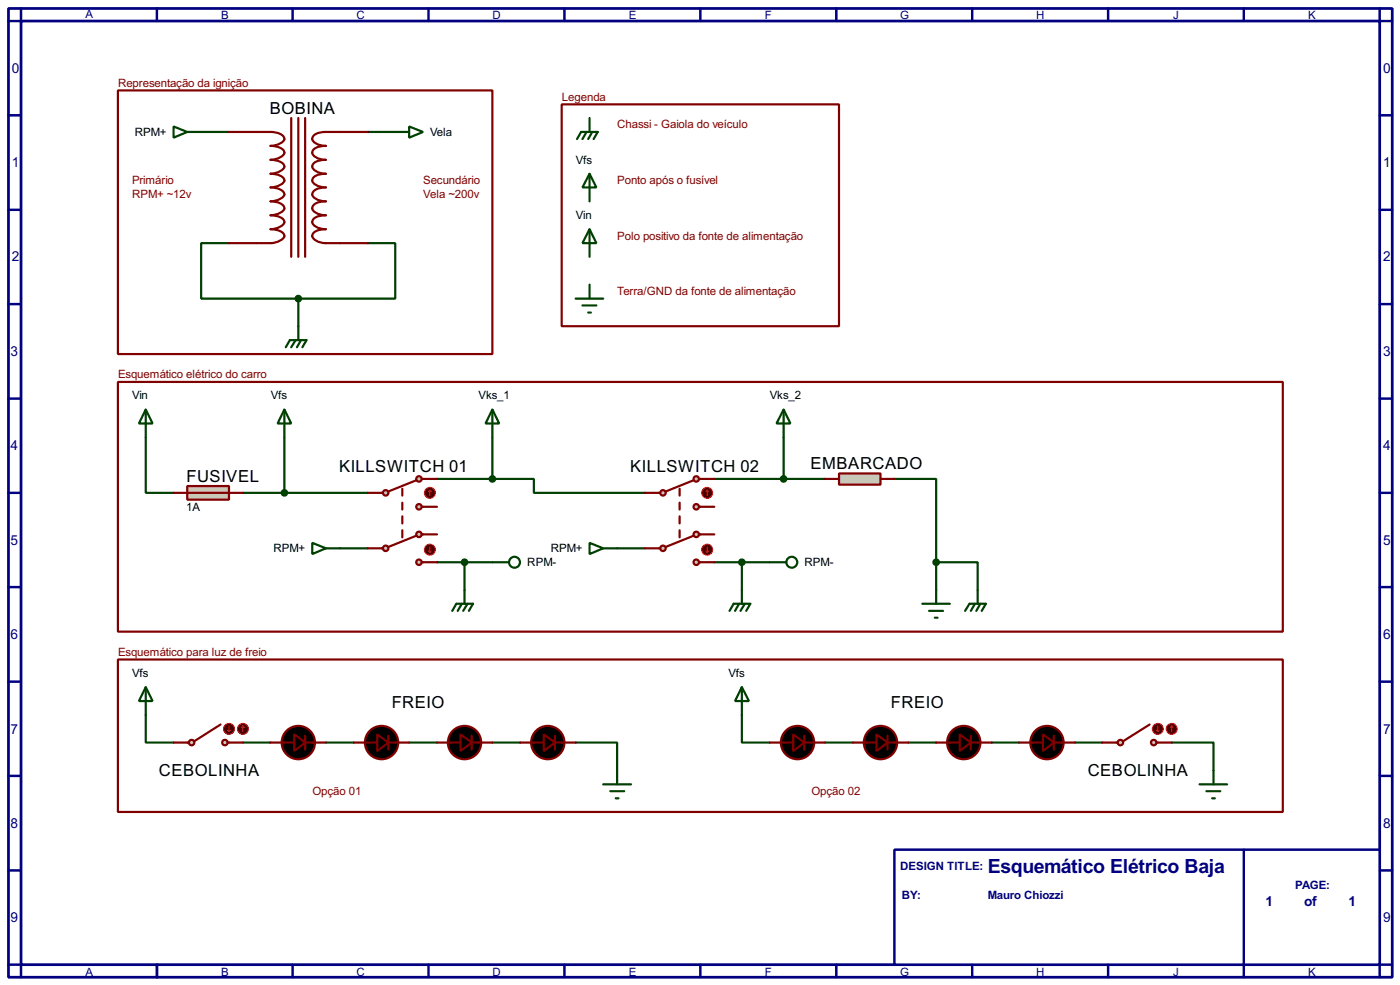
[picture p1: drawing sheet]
<svg xmlns="http://www.w3.org/2000/svg" width="256mm" height="180mm" viewBox="0 0 256 180" stroke-linecap="round" stroke-linejoin="round" font-family="sans-serif">
<path d="M1.6 1.6h253.5v177.3h-253.5zM3.9 3.9h248.9v172.7h-248.9z" fill="none" stroke="#000080" stroke-width=".5"/>
<path d="M3.9 1.6v2.3h-2.3M28.8 1.6v2.3" fill="none" stroke="#000080" stroke-width=".45"/>
<path d="M163.9 155.5h88.9v21.1h-88.9z" fill="#fff" stroke="#000080" stroke-width=".45"/>
<g fill="none" stroke="#000080" stroke-width=".45">
<path d="M53.6 1.6v2.3M78.5 1.6v2.3M103.4 1.6v2.3M128.3 1.6v2.3M153.2 1.6v2.3M178.1 1.6v2.3M203 1.6v2.3M227.9 1.6v2.3M252.8 1.6v2.3h2.3M1.6 21.1h2.3M1.6 38.4h2.3M252.8 21.1h2.3"/>
<path d="M252.8 38.4h2.3M1.6 55.7h2.3M252.8 55.7h2.3M1.6 73h2.3M252.8 73h2.3M1.6 90.2h2.3M252.8 90.2h2.3M1.6 107.5h2.3M252.8 107.5h2.3M1.6 124.8h2.3M252.8 124.8h2.3M1.6 142h2.3"/>
<path d="M1.6 159.3h2.3M227.9 155.5v23.4M252.8 142h2.3M252.8 159.3h2.3M1.6 176.6h2.3v2.3M28.8 176.6v2.3M53.6 176.6v2.3M78.5 176.6v2.3M103.4 176.6v2.3M128.3 176.6v2.3M153.2 176.6v2.3M178.1 176.6v2.3"/>
<path d="M203 176.6v2.3M255.1 176.6h-2.3v2.3"/>
</g>
<g fill="none" stroke="#004000" stroke-width=".4">
<path d="M31.8 23.2l2.5 1-2.5 1zM34.3 24.2h7.7M67.4 24.2h7.6M75 23.2l2.5 1-2.5 1zM42 44.5h-5.1v10.2h17.8M54.7 54.7v7.6M67.4 44.5h5v10.2h-17.7M52.4 63.6l.7-1.3h3.1l-.8 1.3M54.2 62.3l-.8 1.3M55.2 62.3l-.8 1.3M26.7 80.1v10.1h5.1M44.5 90.2h22.9"/>
<path d="M52.1 80.1v10.1M80.1 87.7h10.1M90.2 87.7h7.6v2.5h20.4M90.2 80.1v7.6M130.9 87.7h20.3M143.6 80.1v7.6M163.9 87.7h7.6v15.2M62.3 100.4h5.1M80.1 102.9h10.1M85.1 102.9v5.1M113.1 100.4h5.1M130.9 102.9h10.1"/>
<path d="M135.9 102.9v5.1M171.5 102.9h7.6v5.1M171.5 102.9v5.1M26.7 130.9v5h5.1M44.5 135.9h5.1M59.7 135.9h5.1M75 135.9h5.1M90.2 135.9h5.1M105.5 135.9h7.6v5.1M135.9 130.9v5h5.1M151.2 135.9h5.1M166.4 135.9h5.1"/>
<path d="M181.7 135.9h5M196.9 135.9h5.1M214.7 135.9h7.6v5.1"/>
</g>
<path d="M42 24.2h7.6a3.1 3.1 0 0 1 2.4 .9 .88 .88 0 0 1-.7 1.2l-1.1 .3-.6 .1a3.2 3.2 0 0 1 2.4 .9 .9 .9 0 0 1-.7 1.2l-1.1 .4-.6 .1a3.2 3.2 0 0 1 2.4 .8 .89 .89 0 0 1-.7 1.2l-1.1 .4-.6 .1a3.2 3.2 0 0 1 2.4 .9 .86 .86 0 0 1-.7 1.2l-1.1 .3-.6 .1a2.33 2.33 0 0 1 2.5 1.3 2.68 2.68 0 0 1-2.5 1.3 3.1 3.1 0 0 1 2.4 .9 .88 .88 0 0 1-.7 1.2l-1.1 .3-.6 .1a3.2 3.2 0 0 1 2.4 .9 .9 .9 0 0 1-.7 1.2l-1.1 .4-.6 .1a3.2 3.2 0 0 1 2.4 .8 .89 .89 0 0 1-.7 1.2l-1.1 .4-.6 .1h-7.6M53.4 21.6v25.4M54.7 21.6v25.4M55.9 21.6v25.4M67.4 24.2h-7.7a2.77 2.77 0 0 0-2.4 .9 .9 .9 0 0 0 .6 1.2l1.1 .3 .7 .1a2.84 2.84 0 0 0-2.4 .9 .93 .93 0 0 0 .6 1.2l1.1 .4 .7 .1a2.84 2.84 0 0 0-2.4 .8 .91 .91 0 0 0 .6 1.2l1.1 .4 .7 .1a2.84 2.84 0 0 0-2.4 .9 .88 .88 0 0 0 .6 1.2l1.1 .3 .7 .1a2.8 2.8 0 0 0-2.4 .9 .89 .89 0 0 0 .6 1.2l1.1 .4 .7 .1a2.77 2.77 0 0 0-2.4 .9 .9 .9 0 0 0 .6 1.2l1.1 .3 .7 .1a2.84 2.84 0 0 0-2.4 .9 .93 .93 0 0 0 .6 1.2l1.1 .4 .7 .1a2.84 2.84 0 0 0-2.4 .8 .91 .91 0 0 0 .6 1.2l1.1 .4 .7 .1h7.7" fill="none" stroke="#800000" stroke-width=".4"/>
<circle cx="54.6" cy="54.7" r=".5" fill="#004000" stroke="#004000" stroke-width=".4"/>
<g fill="#c8c8aa" stroke="#800000" stroke-width=".4">
<circle cx="70.6" cy="90.2" r=".5"/>
<circle cx="76.7" cy="92.8" r=".5"/>
</g>
<path d="M69.9 90.2h.3M77.3 92.8h.2" fill="none" stroke="#800000" stroke-width=".4"/>
<circle cx="76.7" cy="87.7" r=".5" fill="#c8c8aa" stroke="#800000" stroke-width=".4"/>
<path d="M76.3 87.9l-5.1 2.1M77.3 87.7h.2" fill="none" stroke="#800000" stroke-width=".4"/>
<g fill="#c8c8aa" stroke="#800000" stroke-width=".4">
<circle cx="70.6" cy="100.4" r=".5"/>
<circle cx="76.7" cy="102.9" r=".5"/>
</g>
<path d="M69.9 100.4h.3M77.3 102.9h.2" fill="none" stroke="#800000" stroke-width=".4"/>
<circle cx="76.7" cy="97.8" r=".5" fill="#c8c8aa" stroke="#800000" stroke-width=".4"/>
<path d="M67.4 90.2h2.5M73.7 89.5v1.2M73.7 92v1.3M73.7 94.5v1.3M73.7 97.1v1.3M76.3 98.1l-5.1 2M77.3 97.8h2.8M77.5 87.7h2.6M77.5 92.8h2.6M67.4 100.4h2.5M77.5 102.9h2.6" fill="none" stroke="#800000" stroke-width=".4"/>
<circle cx="78.7" cy="100.6" r="1" fill="#400000" stroke="#f00" stroke-width=".2"/>
<path d="M78.5 100.9l.3 .2M78.8 100.1v1M79 100.9l-.2 .2" fill="none" stroke="#f00" stroke-width=".2"/>
<circle cx="78.7" cy="90.2" r="1" fill="#400000" stroke="#f00" stroke-width=".2"/>
<path d="M78.8 89.7l-.3 .3M78.8 89.7l.2 .3M78.8 89.7v1" fill="none" stroke="#f00" stroke-width=".2"/>
<g fill="#c8c8aa" stroke="#800000" stroke-width=".4">
<circle cx="121.4" cy="90.2" r=".5"/>
<circle cx="127.5" cy="92.8" r=".5"/>
</g>
<path d="M120.7 90.2h.3M128.1 92.8h.2" fill="none" stroke="#800000" stroke-width=".4"/>
<circle cx="127.5" cy="87.7" r=".5" fill="#c8c8aa" stroke="#800000" stroke-width=".4"/>
<path d="M127.1 87.9l-5.1 2.1M128.1 87.7h.2" fill="none" stroke="#800000" stroke-width=".4"/>
<g fill="#c8c8aa" stroke="#800000" stroke-width=".4">
<circle cx="121.4" cy="100.4" r=".5"/>
<circle cx="127.5" cy="102.9" r=".5"/>
</g>
<path d="M120.7 100.4h.3M128.1 102.9h.2" fill="none" stroke="#800000" stroke-width=".4"/>
<circle cx="127.5" cy="97.8" r=".5" fill="#c8c8aa" stroke="#800000" stroke-width=".4"/>
<path d="M118.2 90.2h2.5M124.5 89.5v1.2M124.5 92v1.3M124.5 94.5v1.3M124.5 97.1v1.3M127.1 98.1l-5.1 2M128.1 97.8h2.8M128.3 87.7h2.6M128.3 92.8h2.6M118.2 100.4h2.5M128.3 102.9h2.6" fill="none" stroke="#800000" stroke-width=".4"/>
<circle cx="129.5" cy="100.6" r="1" fill="#400000" stroke="#f00" stroke-width=".2"/>
<path d="M129.3 100.9l.3 .2M129.6 100.1v1M129.8 100.9l-.2 .2" fill="none" stroke="#f00" stroke-width=".2"/>
<circle cx="129.5" cy="90.2" r="1" fill="#400000" stroke="#f00" stroke-width=".2"/>
<path d="M129.6 89.7l-.3 .3M129.6 89.7l.2 .3M129.6 89.7v1" fill="none" stroke="#f00" stroke-width=".2"/>
<path d="M153.7 86.7h7.6v2h-7.6z" fill="#c8c8aa" stroke="#800000" stroke-width=".4"/>
<path d="M151.2 87.7h2.5M161.3 87.7h2.6" fill="none" stroke="#800000" stroke-width=".4"/>
<path d="M34.3 89h7.7v2.5h-7.7z" fill-rule="evenodd" fill="#c8c8aa" stroke="#800000" stroke-width=".4"/>
<path d="M31.8 90.2h12.7" fill="none" stroke="#800000" stroke-width=".4"/>
<g fill="none" stroke="#004000" stroke-width=".4">
<path d="M105.7 25.5l.8-1.3h3l-.7 1.3M107.5 24.2l-.8 1.3M108 21.6v2.6M108.5 24.2l-.7 1.3M105.5 54.7h5M106.7 55.9h2.6M107.8 57.2h.5M108 42l1.3 2.5h-2.6zM108 42v5M108 52.1v2.6M26.7 75l1.3 2.5h-2.5zM26.7 75v5.1"/>
<path d="M52.1 75l1.3 2.5h-2.5zM52.1 75v5.1M90.2 75l1.3 2.5h-2.5zM90.2 75v5.1M143.6 75l1.2 2.5h-2.5zM143.6 75v5.1M57.2 99.4l2.5 1-2.5 1zM108 99.4l2.5 1-2.5 1zM59.7 100.4h2.6M82.9 111.8l.7-1.3h3.1l-.8 1.3M84.6 110.5l-.7 1.3M85.1 108v2.5"/>
<path d="M85.7 110.5l-.8 1.3M90.2 102.9h3.1M110.5 100.4h2.6M133.7 111.8l.7-1.3h3.1l-.8 1.3M135.4 110.5l-.7 1.3M135.9 108v2.5M136.5 110.5l-.8 1.3M141 102.9h3.1M169 110.5h5M170.2 111.8h2.6M171.3 113.1h.5M171.5 108v2.5"/>
<path d="M26.7 125.8l1.3 2.5h-2.5zM26.7 125.8v5.1"/>
<circle cx="94.2" cy="102.9" r="1"/>
<circle cx="145" cy="102.9" r="1"/>
</g>
<g fill="#004000" stroke="#004000" stroke-width=".4">
<circle cx="52.1" cy="90.2" r=".5"/>
<circle cx="85.1" cy="102.9" r=".5"/>
<circle cx="90.2" cy="87.7" r=".5"/>
<circle cx="135.9" cy="102.9" r=".5"/>
<circle cx="143.5" cy="87.7" r=".5"/>
</g>
<g fill="#c8c8aa" stroke="#800000" stroke-width=".4">
<circle cx="41.2" cy="135.9" r=".5"/>
<circle cx="35.1" cy="135.9" r=".5"/>
</g>
<path d="M31.8 135.9h2.8M40.4 132.6l-4.8 3.1M41.7 135.9h2.8" fill="none" stroke="#800000" stroke-width=".4"/>
<circle cx="41.9" cy="133.4" r="1" fill="#400000" stroke="#f00" stroke-width=".2"/>
<path d="M41.7 133.7l.3 .2M42 132.9v1M42.2 133.7l-.2 .2" fill="none" stroke="#f00" stroke-width=".2"/>
<circle cx="44.5" cy="133.4" r="1" fill="#400000" stroke="#f00" stroke-width=".2"/>
<path d="M44.5 132.9l-.2 .3M44.5 132.9l.3 .3M44.5 132.9v1" fill="none" stroke="#f00" stroke-width=".2"/>
<g fill="#000" stroke="#800000" stroke-width=".4">
<path d="M53.9 134.4l2 1.5-2 1.6zM69.1 134.4l2.1 1.5-2.1 1.6zM84.4 134.4l2 1.5-2 1.6zM99.6 134.4l2.1 1.5-2.1 1.6z"/>
<circle cx="54.6" cy="135.9" r="3.1"/>
<circle cx="69.9" cy="135.9" r="3.1"/>
<circle cx="85.1" cy="135.9" r="3.1"/>
<circle cx="100.3" cy="135.9" r="3.1"/>
</g>
<g fill="none" stroke="#800000" stroke-width=".4">
<path d="M21.6 16.6h68.6v48.2h-68.6zM102.9 19.1h50.8v40.6h-50.8zM21.6 69.9h213.4v45.7h-213.4zM21.6 120.7h213.4v27.9h-213.4zM49.6 135.9h4.3M55.9 134.7v2.5M55.9 135.9h3.8M64.8 135.9h4.3M71.2 135.9h3.8M71.2 134.7v2.5M80.1 135.9h4.3M86.4 135.9h3.8"/>
<path d="M86.4 134.7v2.5M95.3 135.9h4.3M101.7 135.9h3.8M101.7 134.7v2.5"/>
</g>
<path d="M135.9 125.8l1.3 2.5h-2.5zM135.9 125.8v5.1M110.5 143.6h5.1M111.8 144.8h2.6M112.8 146.1h.5M113.1 141v2.6" fill="none" stroke="#004000" stroke-width=".4"/>
<g fill="#c8c8aa" stroke="#800000" stroke-width=".4">
<circle cx="211.3" cy="135.9" r=".5"/>
<circle cx="205.2" cy="135.9" r=".5"/>
</g>
<path d="M202 135.9h2.8M210.6 132.6l-4.8 3.1M211.9 135.9h2.8" fill="none" stroke="#800000" stroke-width=".4"/>
<circle cx="212.1" cy="133.4" r="1" fill="#400000" stroke="#f00" stroke-width=".2"/>
<path d="M211.9 133.7l.2 .2M212.1 132.9v1M212.4 133.7l-.3 .2" fill="none" stroke="#f00" stroke-width=".2"/>
<circle cx="214.6" cy="133.4" r="1" fill="#400000" stroke="#f00" stroke-width=".2"/>
<path d="M214.7 132.9l-.3 .3M214.7 132.9l.2 .3M214.7 132.9v1" fill="none" stroke="#f00" stroke-width=".2"/>
<g fill="#000" stroke="#800000" stroke-width=".4">
<path d="M145.3 134.4l2.1 1.5-2.1 1.6zM160.6 134.4l2 1.5-2 1.6zM175.8 134.4l2.1 1.5-2.1 1.6zM191.1 134.4l2 1.5-2 1.6z"/>
<circle cx="146.1" cy="135.9" r="3.1"/>
<circle cx="161.3" cy="135.9" r="3.1"/>
<circle cx="176.5" cy="135.9" r="3.1"/>
<circle cx="191.8" cy="135.9" r="3.1"/>
</g>
<path d="M141 135.9h4.3M147.4 134.7v2.5M147.4 135.9h3.8M156.3 135.9h4.3M162.6 135.9h3.8M162.6 134.7v2.5M171.5 135.9h4.3M177.9 135.9h3.8M177.9 134.7v2.5M186.7 135.9h4.4M193.1 135.9h3.8M193.1 134.7v2.5" fill="none" stroke="#800000" stroke-width=".4"/>
<path d="M108 31.8l1.3 2.5h-2.6zM108 31.8v5.1M176.8 111.8l.8-1.3h3l-.7 1.3M178.6 110.5l-.7 1.3M179.1 108v2.5M179.6 110.5l-.7 1.3M219.8 143.6h5M221 144.8h2.6M222.1 146.1h.5M222.3 141v2.6" fill="none" stroke="#004000" stroke-width=".4"/>
<circle cx="171.5" cy="102.9" r=".5" fill="#004000" stroke="#004000" stroke-width=".4"/>
<text font-size="4" fill="#000080" x="181" y="159.8">Esquemático Elétrico Baja</text>
<g font-size="3.4">
<text x="49.4" y="20.8">BOBINA</text>
<text x="34.2" y="88.2">FUSIVEL</text>
<text x="62.1" y="86.4">KILLSWITCH 01</text>
<text x="115.5" y="86.4">KILLSWITCH 02</text>
<text x="148.5" y="85.9">EMBARCADO</text>
<text x="71.8" y="129.6">FREIO</text>
<text x="163.2" y="129.6">FREIO</text>
<text x="29.1" y="142">CEBOLINHA</text>
<text x="199.3" y="142">CEBOLINHA</text>
</g>
<g font-size="2.8" fill="#000080">
<text x="2.2" y="13.4">0</text>
<text x="253.4" y="13.4">0</text>
<text x="2.2" y="30.6">1</text>
<text x="253.4" y="30.6">1</text>
<text x="2.2" y="47.9">2</text>
<text x="253.4" y="47.9">2</text>
<text x="1.9" y="65.2">3</text>
<text x="253.4" y="65.2">3</text>
<text x="1.9" y="82.4">4</text>
<text x="253.4" y="82.4">4</text>
<text x="1.9" y="99.7">5</text>
<text x="253.4" y="99.7">5</text>
<text x="1.9" y="117">6</text>
<text x="253.4" y="117">6</text>
<text x="1.9" y="134.3">7</text>
<text x="253.4" y="134.3">7</text>
<text x="1.9" y="151.5">8</text>
<text x="253.4" y="151.5">8</text>
<text x="231.8" y="165.8">1</text>
<text x="238.9" y="165.8">of</text>
<text x="247.1" y="165.8">1</text>
<text x="1.9" y="168.8">9</text>
<text x="253.4" y="168.8">9</text>
</g>
<g font-size="2.4" fill="#000080">
<text x="15.6" y="3.2">A</text>
<text x="40.5" y="3.5">B</text>
<text x="65.3" y="3.5">C</text>
<text x="90.2" y="3.5">D</text>
<text x="115.2" y="3.5">E</text>
<text x="140.1" y="3.5">F</text>
<text x="164.9" y="3.5">G</text>
<text x="189.8" y="3.5">H</text>
<text x="214.9" y="3.5">J</text>
<text x="239.6" y="3.5">K</text>
<text x="164.9" y="159.3">DESIGN TITLE:</text>
<text x="165.2" y="164.5">BY:</text>
<text x="180.9" y="164.5">Mauro Chiozzi</text>
<text x="237.3" y="162.7">PAGE:</text>
<text x="15.6" y="178.6">A</text>
<text x="40.5" y="178.6">B</text>
<text x="65.3" y="178.6">C</text>
<text x="90.2" y="178.6">D</text>
<text x="115.2" y="178.6">E</text>
<text x="140.1" y="178.6">F</text>
<text x="164.9" y="178.6">G</text>
<text x="189.8" y="178.6">H</text>
<text x="214.9" y="178.6">J</text>
<text x="239.6" y="178.6">K</text>
</g>
<g font-size="2.4" fill="#800000">
<text x="21.6" y="15.9">Representação da ignição</text>
<text x="102.9" y="18.5">Legenda</text>
<text x="113.1" y="23.5">Chassi - Gaiola do veículo</text>
<text x="24.2" y="33.7">Primário</text>
<text x="77.5" y="33.7">Secundário</text>
<text x="113.1" y="33.7">Ponto após o fusível</text>
<text x="24.2" y="36.2">RPM+ ~12v</text>
<text x="77.5" y="36.2">Vela ~200v</text>
<text x="113.1" y="43.9">Polo positivo da fonte de alimentação</text>
<text x="113.1" y="54">Terra/GND da fonte de alimentação</text>
<text x="21.6" y="69.3">Esquemático elétrico do carro</text>
<text x="21.6" y="120.1">Esquemático para luz de freio</text>
<text x="57.2" y="145.5">Opção 01</text>
<text x="148.6" y="145.5">Opção 02</text>
</g>
<g font-size="2.4">
<text x="24.7" y="24.9">RPM+</text>
<text x="78.8" y="24.9">Vela</text>
<text x="105.5" y="30">Vfs</text>
<text x="105.5" y="40.1">Vin</text>
<text x="24.2" y="73.1">Vin</text>
<text x="49.6" y="73.1">Vfs</text>
<text x="87.7" y="73.1">Vks_1</text>
<text x="141" y="73.1">Vks_2</text>
<text x="34.1" y="93.6">1A</text>
<text x="50.1" y="101.1">RPM+</text>
<text x="100.9" y="101.1">RPM+</text>
<text x="96.6" y="103.6">RPM-</text>
<text x="147.4" y="103.6">RPM-</text>
<text x="24.2" y="123.9">Vfs</text>
<text x="133.4" y="123.9">Vfs</text>
</g>
</svg>
